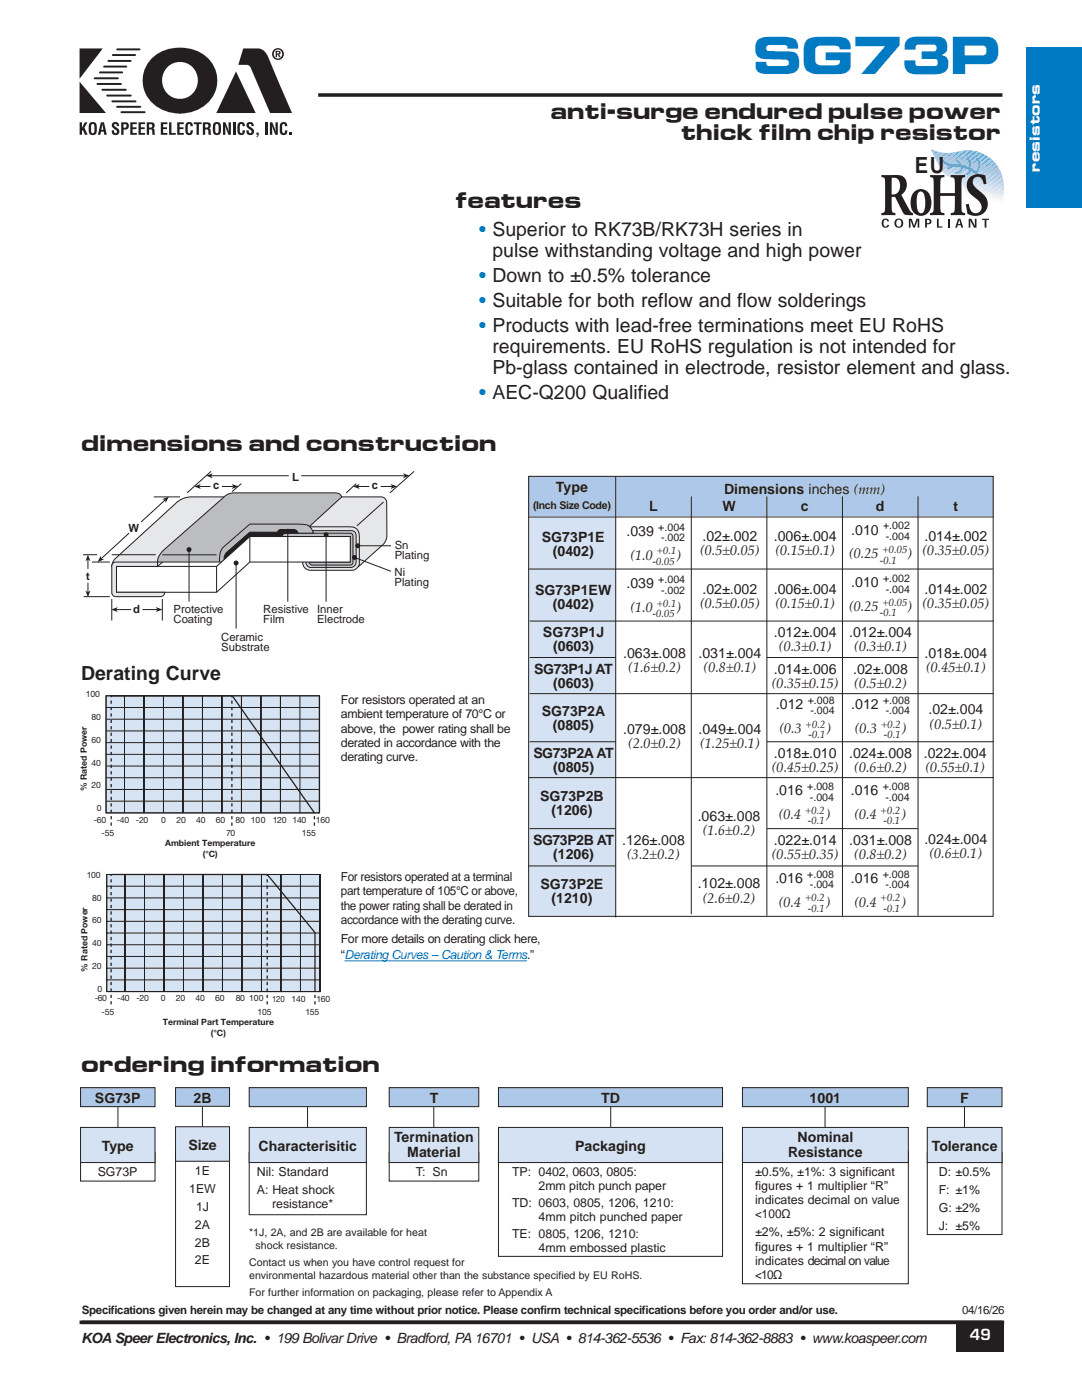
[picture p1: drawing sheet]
<svg xmlns="http://www.w3.org/2000/svg" width="216mm" height="279mm" viewBox="0 0 216 279" stroke-linecap="round" stroke-linejoin="round" font-family="sans-serif">
<path d="M15.9 263.9h184.5" fill="none" stroke="#231f20" stroke-width=".71" stroke-linecap="butt"/>
<path d="M190.9 263.9h9.5v6h-9.5z" fill="#231f20"/>
<path d="M15.9 38.1h69.8v44.4h-69.8z" fill="#fff"/>
<path d="M21.2 138.9h42.5v23.3h-42.5z" fill="#d6e3f2"/>
<g fill="none" stroke="#231f20" stroke-width=".2">
<path d="M21.2 138.9h42.5v23.3h-42.5zM24.8 138.9v23.3zM28.7 138.9v23.3zM32.6 138.9v23.3zM36.5 138.9v23.3zM40.4 138.9v23.3zM44.3 138.9v23.3zM48.2 138.9v23.3zM52.1 138.9v23.3zM56 138.9v23.3zM59.8 138.9v23.3zM63.8 138.9v23.3z"/>
<path d="M21.2 159.9h42.6zM21.2 157.6h42.6zM21.2 155.2h42.6zM21.2 152.9h42.6zM21.2 150.5h42.6zM21.2 148.2h42.6zM21.2 145.9h42.6zM21.2 143.5h42.6zM21.2 141.2h42.6z"/>
</g>
<path d="M22.2 164.8v-25.9M46.3 164.8v-25.9M62.7 164.8v-2.6" fill="none" stroke="#231f20" stroke-width=".26" stroke-dasharray=".6 .6" stroke-linecap="butt"/>
<path d="M22.2 138.9h24.2l16.3 23.3" fill="none" stroke="#231f20" stroke-width=".26"/>
<path d="M21.3 174.5h42.6v23.4h-42.6z" fill="#d6e3f2"/>
<g fill="none" stroke="#231f20" stroke-width=".2">
<path d="M21.3 174.5h42.6v23.4h-42.6zM21.3 176.9h42.6zM21.3 179.2h42.6zM24.9 174.5v23.4zM28.8 174.5v23.4zM32.7 174.5v23.4zM36.6 174.5v23.4zM40.5 174.5v23.4zM44.4 174.5v23.4zM48.3 174.5v23.4zM52.2 174.5v23.4zM56.1 174.5v23.4z"/>
<path d="M60 174.5v23.4zM63.9 174.5v23.4zM21.3 181.5h42.6zM21.3 183.9h42.6zM21.3 186.2h42.6zM21.3 188.5h42.6zM21.3 190.9h42.6zM21.3 193.2h42.6zM21.3 195.6h42.6zM16.1 230h14.8v5.7h-14.8z"/>
</g>
<path d="M22.2 200.5v-26M53.3 200.5v-26M62.8 200.5v-2.6" fill="none" stroke="#231f20" stroke-width=".26" stroke-dasharray=".6 .6" stroke-linecap="butt"/>
<path d="M22.3 174.5h31l9.5 11.6v11.8" fill="none" stroke="#231f20" stroke-width=".26"/>
<path d="M63.5 19h136.5" fill="none" stroke="#231f20" stroke-width=".71" stroke-linecap="butt"/>
<g fill="#231f20">
<path d="M15.9 9.7h4.6l-4.6 6z"/>
<path d="M15.9 16.3l5.2 6.3h-5.2z"/>
<path d="M47.1 14.3l3.9 8.3h-7.8z"/>
<path d="M48.5 9.7h3.1a2.44 2.44 0 0 1 1.9 1.7l4.8 11.2h-4.4l-3.8-9a1.41 1.41 0 0 0-1.8-.7h-.7z"/>
<path d="M30.3 11.6a7.6 7.6 0 0 1 5.6-2.1 1.57 1.57 0 0 1 .7 2.3l-.3 .4-.4 .2a3.7 3.7 0 0 0-3.6 3.6 3.7 3.7 0 0 0 3.6 3.7 1.61 1.61 0 0 1 .7 2.4l-.3 .4a6.2 6.2 0 0 1-4.5-.9 6.3 6.3 0 0 1-1.5-10z"/>
<path d="M35.5 9.7a6.1 6.1 0 0 1 4.4 .8 6.4 6.4 0 0 1 3.4 6.6 6.4 6.4 0 0 1-5.2 5.3l-2.2 .3a1.6 1.6 0 0 1-.6-2.4l.2-.4 .5-.2a3.7 3.7 0 0 0 3.5-3.7 3.7 3.7 0 0 0-3.6-3.6 1.54 1.54 0 0 1-.6-2.3z"/>
<path d="M15.9 24.4h.5v1.1l.5-1.1h.6l-.7 1.1 .7 1.4h-.5l-.5-1-.1 .3v.7h-.5z"/>
<path d="M22.5 24.5a.8 .8 0 0 1 1.2 .4l.1 .3h-.5l-.1-.4-.2-.1-.1 .1-.1 .3a1.91 1.91 0 0 1 1 1.1 .77 .77 0 0 1-.9 .8 .77 .77 0 0 1-.6-1h.5l.1 .5 .3 .1a.36 .36 0 0 0 0-.6l-.6-.4a.72 .72 0 0 1-.1-1.1z"/>
<path d="M26 24.4h1.3v.4h-.8v.6h.7v.4h-.7v.7h.8v.4h-1.3z"/>
<path d="M27.6 24.4h1.3v.4h-.8v.6h.8v.4h-.8v.7h.8v.4h-1.3z"/>
<path d="M32.1 24.4h1.3v.4h-.8v.6h.7v.4h-.7v.7h.8v.4h-1.3z"/>
<path d="M33.7 24.4h.5v2.1h.9v.4h-1.4z"/>
<path d="M35.4 24.4h1.3v.4h-.9v.6h.8v.4h-.8v.7h.9v.4h-1.3z"/>
<path d="M37.2 24.6a.74 .74 0 0 1 .9-.2 .74 .74 0 0 1 .4 .8h-.5l-.1-.4-.1-.1-.3 .1v1.5l.3 .3 .2-.1v-.5h.5a.77 .77 0 0 1-.7 1 .77 .77 0 0 1-.8-.8v-1.1z"/>
<path d="M38.7 24.4h1.5v.4h-.5v2.1h-.5v-2.1h-.5z"/>
<path d="M44.5 24.4h.5l.7 1.9-.1-1.9h.5v2.5h-.5l-.7-1.9 .1 1.9h-.5z"/>
<path d="M46.5 24.4h.5v2.5h-.5z"/>
<path d="M47.6 24.6a.74 .74 0 0 1 .9-.2 .74 .74 0 0 1 .4 .8h-.5l-.1-.4-.1-.1-.3 .1v1.5l.3 .3 .2-.1v-.5h.5a.77 .77 0 0 1-.7 1 .77 .77 0 0 1-.8-.8v-1.1z"/>
<path d="M49.4 24.5a.8 .8 0 0 1 1.2 .4v.3h-.4l-.1-.4-.2-.1-.2 .1v.3a1.9 1.9 0 0 1 1 1.1 .77 .77 0 0 1-.9 .8 .77 .77 0 0 1-.6-1h.4l.1 .5 .4 .1a.36 .36 0 0 0-.1-.6l-.5-.4a.72 .72 0 0 1-.1-1.1z"/>
<path d="M51.2 26.5h.4v.6l-.4 .3 .2-.5h-.2z"/>
<path d="M53 24.4h.4v2.5h-.4z"/>
<path d="M53.9 24.4h.4l.7 1.9v-1.9h.4v2.5h-.5l-.6-1.9v1.9h-.4z"/>
<path d="M56 24.6a.74 .74 0 0 1 .9-.2 .74 .74 0 0 1 .4 .8h-.4l-.1-.4-.2-.1-.2 .1-.1 1.5 .3 .3 .2-.1 .1-.5h.4a.77 .77 0 0 1-.6 1 .77 .77 0 0 1-.9-.8v-1.1z"/>
<path d="M57.8 26.5h.4v.4h-.4z"/>
<path d="M54.6 10.8a.88 .88 0 0 1 1.7 0 .88 .88 0 0 1-1.7 0zM54.3 10.8a1.18 1.18 0 0 0 2.3 0 1.18 1.18 0 0 0-2.3 0zM55 10.1v1.3h.3v-.5h.1l.3 .5h.3l-.3-.5 .3-.2-.1-.4zM55.3 10.4h.3l.1 .2-.4 .1z"/>
<path d="M17.9 24.6l-.2 1.2a.86 .86 0 0 0 .8 1.2 .86 .86 0 0 0 .8-1.2v-.3a.86 .86 0 0 0-.3-1.1 .86 .86 0 0 0-1.1 .2zM18.3 24.8l.2-.1 .2 .1 .1 .3v1.2l-.3 .3-.3-.3z"/>
<path d="M20.1 24.4l-.6 2.5h.5l.1-.6h.6l.1 .6h.5l-.5-2.5zM20.4 24.7l.2 1.2h-.4z"/>
<path d="M24.2 24.4v2.5h.4v-1a.77 .77 0 0 0 1.1-.5 .77 .77 0 0 0-.6-1zM24.6 24.8a.39 .39 0 0 1 .6 .3l-.1 .4h-.5z"/>
<path d="M29.3 24.4v2.5h.4l.1-1.1a.45 .45 0 0 1 .5 .2 .45 .45 0 0 1 .1 .5v.4h.5l-.1-.6a.51 .51 0 0 0-.3-.7 .63 .63 0 0 0 .3-.7 .63 .63 0 0 0-.6-.5zM29.7 24.8l.6 .1a.37 .37 0 0 1-.2 .6h-.4z"/>
<path d="M40.5 24.4v2.5h.4l.1-1.1a.45 .45 0 0 1 .5 .2 .45 .45 0 0 1 .1 .5v.4h.5l-.1-.6a.51 .51 0 0 0-.3-.7 .63 .63 0 0 0 .3-.7 .63 .63 0 0 0-.6-.5zM40.9 24.8l.6 .1a.37 .37 0 0 1-.2 .6h-.4z"/>
<path d="M42.7 24.6l-.2 1.2a.86 .86 0 0 0 .8 1.2 .86 .86 0 0 0 .8-1.2v-.3a.86 .86 0 0 0-.4-1.1 .86 .86 0 0 0-1 .2zM43 24.8l.3-.1 .2 .1 .1 .3v1.2l-.3 .3-.3-.3z"/>
</g>
<path d="M18.9 15.6h4.6M19.4 16.8h4.7M19.9 14.5h4.5M20.4 17.9h4.7M20.8 13.3h4.4M21.4 19.1h4.7M21.6 12.2h4.5M22.5 11h4.5M23.4 9.9h4.4M22.4 20.2h4.6M23.4 21.3h4.6M24.2 22.4h4.7" fill="none" stroke="#231f20" stroke-width=".39"/>
<path d="M59.6 105.6l8-6.4h8.5a1.15 1.15 0 0 1 1.1 1.3v6.4l-.2 1-.4 .7-5.6 5-.8 .2h-8.2a1.53 1.53 0 0 1-1.6-1.6z" fill="#e6e7e9"/>
<path d="M59.6 105.6l8-6.4h8.5a1.15 1.15 0 0 1 1.1 1.3v6.4l-.2 1-.4 .7-5.6 5-.8 .2h-8.2a1.53 1.53 0 0 1-1.6-1.6z" fill="none" stroke="#231f20" stroke-width=".2"/>
<path d="M62.4 105.9h7.7a1.04 1.04 0 0 1 1 1.4l-.1 5-.1 .5-.5 .3-8.5 .1-.6-.3-.3-.7z" fill="#d1d2d4"/>
<path d="M62.4 105.9h7.7a1.04 1.04 0 0 1 1 1.4l-.1 5-.1 .5-.5 .3-8.5 .1-.6-.3-.3-.7z" fill="none" stroke="#231f20" stroke-width=".2"/>
<path d="M56.5 106.4h13.4l.5 .3v5.5l-.2 .5-7.9 .1a.63 .63 0 0 1-.6-.6h8.2v-5.1h-13.9z" fill="#bcbdc0"/>
<path d="M56.5 106.4h13.4l.5 .3v5.5l-.2 .5-7.9 .1a.63 .63 0 0 1-.6-.6h8.2v-5.1h-13.9z" fill="none" stroke="#231f20" stroke-width=".2"/>
<path d="M44 110.4l6-5.3 6.3-.1 3.9 .3-.5 1.1h-2.8l-.6 .6-.1 .5-6.1 .4-5.4 4.7z" fill="#231f20"/>
<path d="M44 110.4l6-5.3 6.3-.1 3.9 .3-.5 1.1h-2.8l-.6 .6-.1 .5-6.1 .4-5.4 4.7z" fill="none" stroke="#231f20" stroke-width=".2"/>
<path d="M30.6 111.6h14.1v1.8h-14.1z" fill="#fff"/>
<path d="M30.6 111.6h14.1v1.8h-14.1z" fill="none" stroke="#231f20" stroke-width=".2"/>
<path d="M22.9 111.6l12-11a4.5 4.5 0 0 1 3.3-1.4h7.1l-12.8 13-1.1 .8h-9.1l.2-.8z" fill="#e6e7e9"/>
<path d="M22.9 111.6l12-11a4.5 4.5 0 0 1 3.3-1.4h7.1l-12.8 13-1.1 .8h-9.1l.2-.8z" fill="none" stroke="#231f20" stroke-width=".2"/>
<path d="M32.5 109.9l12.2-10.7a2.79 2.79 0 0 1 2.1-.8h20.3a1.05 1.05 0 0 1 1.1 .8l-6.4 5.9 .4 .5 .4 .8-3.2-.1a.78 .78 0 0 0-.7-.6h-2.7l-.4 .1-.2 .4h-5.5l-4.8 4.1-.4 .9v1h-13.3a3.6 3.6 0 0 1 1.1-2.3z" fill="#bcbdc0"/>
<path d="M32.5 109.9l12.2-10.7a2.79 2.79 0 0 1 2.1-.8h20.3a1.05 1.05 0 0 1 1.1 .8l-6.4 5.9 .4 .5 .4 .8-3.2-.1a.78 .78 0 0 0-.7-.6h-2.7l-.4 .1-.2 .4h-5.5l-4.8 4.1-.4 .9v1h-13.3a3.6 3.6 0 0 1 1.1-2.3z" fill="none" stroke="#231f20" stroke-width=".2"/>
<path d="M23.2 113h20l6.7-5.9h20v5.1h-20l-6.7 6h-20z" fill="#fff"/>
<path d="M23.2 113h20l6.7-5.9h20v5.1h-20l-6.7 6h-20zM32.4 110.7h10.8M43.2 113v5.1M49.9 107.1v5.1M61.8 105.1l-.6-.3-1.4-.2h-9.9l-5.3 4.6a3.7 3.7 0 0 0-.8 2.9" fill="none" stroke="#231f20" stroke-width=".2"/>
<path d="M22.5 112.4l.6-.2h8.3v.8h-8.2v5.2h9.7a.86 .86 0 0 1-.8 .9h-9a.8 .8 0 0 1-.8-.8v-5.3z" fill="#e6e7e9"/>
<path d="M22.5 112.4l.6-.2h8.3v.8h-8.2v5.2h9.7a.86 .86 0 0 1-.8 .9h-9a.8 .8 0 0 1-.8-.8v-5.3zM37.7 110.1v10M61.9 105.1h7.5a1.89 1.89 0 0 1 2.3 2.3v5.1l-.2 .6M76.5 100.2l-5.3 4.8" fill="none" stroke="#231f20" stroke-width=".2"/>
<circle cx="37.7" cy="109.7" r=".49" fill="#231f20"/>
<path d="M65.1 107.1v13" fill="none" stroke="#231f20" stroke-width=".2"/>
<circle cx="65.1" cy="106.7" r=".49" fill="#231f20"/>
<path d="M57.4 106.4v13.7" fill="none" stroke="#231f20" stroke-width=".2"/>
<circle cx="57.4" cy="106" r=".49" fill="#231f20"/>
<path d="M47.1 112.8v12.6" fill="none" stroke="#231f20" stroke-width=".2"/>
<circle cx="47.1" cy="112.4" r=".49" fill="#231f20"/>
<path d="M71.8 108.9h6.2" fill="none" stroke="#231f20" stroke-width=".2"/>
<circle cx="71.4" cy="108.9" r=".49" fill="#231f20"/>
<path d="M71.1 111.4l6.9 2.6" fill="none" stroke="#231f20" stroke-width=".2"/>
<circle cx="70.7" cy="111.3" r=".49" fill="#231f20"/>
<path d="M42.1 94.9h15.5" fill="none" stroke="#231f20" stroke-width=".2"/>
<path d="M41.1 94.9l1.3-.4-.3 .4 .3 .5z" fill-rule="evenodd" fill="#231f20"/>
<path d="M60.1 94.9h20.7" fill="none" stroke="#231f20" stroke-width=".2"/>
<path d="M80.4 94.5l1.3 .4-1.3 .5 .4-.5z" fill-rule="evenodd" fill="#231f20"/>
<path d="M42.1 94.1l-4.8 4.3M71.4 97.1h2.3M82.6 94.1l-4.8 4.3" fill="none" stroke="#231f20" stroke-width=".2"/>
<path d="M70.4 97.1l1.4-.5-.4 .5 .4 .5z" fill-rule="evenodd" fill="#231f20"/>
<path d="M76 97.1h2.3" fill="none" stroke="#231f20" stroke-width=".2"/>
<path d="M77.9 96.6l1.4 .5-1.4 .5 .4-.5z" fill-rule="evenodd" fill="#231f20"/>
<path d="M39.7 97.1h2.3M71.1 96.5l-2 1.9" fill="none" stroke="#231f20" stroke-width=".2"/>
<path d="M38.8 97.1l1.3-.5-.4 .5 .4 .5z" fill-rule="evenodd" fill="#231f20"/>
<path d="M44.3 97.1h2.3" fill="none" stroke="#231f20" stroke-width=".2"/>
<path d="M46.3 96.6l1.3 .5-1.3 .5 .3-.5z" fill-rule="evenodd" fill="#231f20"/>
<path d="M30.7 99.2h5.2M48.1 96.5l-1.8 1.6M16.7 119.1h5.2M17.5 111.7v1.8M18.4 112.2h3.5" fill="none" stroke="#231f20" stroke-width=".2"/>
<path d="M17.5 110.7l.5 1.3-.5-.3-.4 .3z" fill-rule="evenodd" fill="#231f20"/>
<path d="M17.5 116.3v1.9" fill="none" stroke="#231f20" stroke-width=".2"/>
<path d="M17.1 117.9l.4 .3 .5-.3-.5 1.3z" fill-rule="evenodd" fill="#231f20"/>
<path d="M25.8 106.4l-5.6 5.1" fill="none" stroke="#231f20" stroke-width=".2"/>
<path d="M20.1 110.9l.1 .6 .6 .1-1.3 .6z" fill-rule="evenodd" fill="#231f20"/>
<path d="M33 99.8l-4.8 4.4" fill="none" stroke="#231f20" stroke-width=".2"/>
<path d="M32.4 99.6l1.3-.5-.7 1.3v-.6z" fill-rule="evenodd" fill="#231f20"/>
<path d="M23.2 121.7h3" fill="none" stroke="#231f20" stroke-width=".2"/>
<path d="M22.2 121.7l1.3-.5-.3 .5 .3 .4z" fill-rule="evenodd" fill="#231f20"/>
<path d="M28.4 121.7h3" fill="none" stroke="#231f20" stroke-width=".2"/>
<path d="M31.1 121.2l1.3 .5-1.3 .4 .3-.4z" fill-rule="evenodd" fill="#231f20"/>
<path d="M16.6 110.7h2.8M22.3 110.7h8.8M22.3 119.5v4.3M32.4 119.5v4.3M35 229.6h10.8v27.2h-10.8zM77.7 230h17.8v5.7h-17.8zM99.5 230h44.7v20.7h-44.7zM148.2 229.8h33v26.4h-33zM185 230h14.9v16.4h-14.9z" fill="none" stroke="#231f20" stroke-width=".2"/>
<path d="M16.1 217.1h14.8v3.8h-14.8z" fill="#adc8e8"/>
<path d="M16.1 217.1h14.8v3.8h-14.8z" fill="none" stroke="#231f20" stroke-width=".2"/>
<path d="M16.1 225h14.8v7h-14.8z" fill="#d4e2f3"/>
<path d="M16.1 225h14.8v7h-14.8z" fill="none" stroke="#231f20" stroke-width=".2"/>
<path d="M35 224.9h10.8v6.9h-10.8z" fill="#d4e2f3"/>
<path d="M35 224.9h10.8v6.9h-10.8z" fill="none" stroke="#231f20" stroke-width=".2"/>
<path d="M148.2 225h33v7h-33z" fill="#d4e2f3"/>
<path d="M148.2 225h33v7h-33z" fill="none" stroke="#231f20" stroke-width=".2"/>
<path d="M185 225h14.9v7h-14.9z" fill="#d4e2f3"/>
<path d="M185 225h14.9v7h-14.9z" fill="none" stroke="#231f20" stroke-width=".2"/>
<path d="M77.7 225h17.8v7h-17.8z" fill="#d4e2f3"/>
<path d="M77.7 225h17.8v7h-17.8z" fill="none" stroke="#231f20" stroke-width=".2"/>
<path d="M99.5 225h44.7v7h-44.7z" fill="#d4e2f3"/>
<path d="M23.5 220.9v4M99.5 225h44.7v7h-44.7z" fill="none" stroke="#231f20" stroke-width=".2"/>
<path d="M35 217.1h10.8v3.7h-10.8z" fill="#adc8e8"/>
<path d="M35 217.1h10.8v3.7h-10.8zM40.4 220.9v3.9" fill="none" stroke="#231f20" stroke-width=".2"/>
<path d="M99.5 217.1h44.7v3.8h-44.7z" fill="#adc8e8"/>
<path d="M99.5 217.1h44.7v3.8h-44.7zM121.9 220.9v4" fill="none" stroke="#231f20" stroke-width=".2"/>
<path d="M148.2 217.1h33v3.8h-33z" fill="#adc8e8"/>
<path d="M148.2 217.1h33v3.8h-33zM164.6 220.9v4" fill="none" stroke="#231f20" stroke-width=".2"/>
<path d="M185 217.1h14.9v3.8h-14.9z" fill="#adc8e8"/>
<path d="M185 217.1h14.9v3.8h-14.9zM192.5 220.9v4" fill="none" stroke="#231f20" stroke-width=".2"/>
<path d="M77.7 217.1h17.8v3.8h-17.8z" fill="#adc8e8"/>
<path d="M77.7 217.1h17.8v3.8h-17.8zM49.7 230h23.4v12.4h-23.4zM86.6 220.9v4" fill="none" stroke="#231f20" stroke-width=".2"/>
<path d="M49.7 225h23.4v7h-23.4z" fill="#d4e2f3"/>
<path d="M49.7 225h23.4v7h-23.4z" fill="none" stroke="#231f20" stroke-width=".2"/>
<path d="M49.7 217.1h23.4v3.8h-23.4z" fill="#adc8e8"/>
<path d="M49.7 217.1h23.4v3.8h-23.4zM61.4 220.9v4" fill="none" stroke="#231f20" stroke-width=".2"/>
<path d="M186.1 29.7l14.3 2.1v.2z" fill="#649fd3"/>
<path d="M186 29.7l14.4 2.3v.2z" fill="#68a1d3"/>
<path d="M186 29.7l14.4 2.6v.2z" fill="#6ba4d5"/>
<path d="M185.9 29.7l14.5 2.8v.2z" fill="#6da6d7"/>
<path d="M185.9 29.7l14.5 3.1v.2z" fill="#71a7d8"/>
<path d="M185.8 29.7l14.6 3.3v.2z" fill="#77a9d8"/>
<path d="M185.8 29.7l14.6 3.5v.3z" fill="#7aabd9"/>
<path d="M185.8 29.8l14.6 3.7v.2l-14.7-3.7z" fill="#7faeda"/>
<path d="M185.7 30.1l14.7 3.6v.2l-14.7-3.6z" fill="#82afda"/>
<path d="M185.7 30.3l14.7 3.7v.2l-14.7-3.7z" fill="#88b1da"/>
<path d="M185.7 30.6l14.7 3.6v.2l-14.7-3.6z" fill="#8db4db"/>
<path d="M185.7 30.8l14.7 3.7v.2l-14.7-3.7z" fill="#91b6dd"/>
<path d="M185.7 31l14.7 3.7v.2l-14.7-3.6z" fill="#95b7dd"/>
<path d="M185.7 31.3l14.7 3.6v.3l-14.7-3.7z" fill="#99bbe0"/>
<path d="M185.7 31.5l14.7 3.7v.2l-14.7-3.7z" fill="#9dbde1"/>
<path d="M185.7 31.8l14.7 3.6v.2l-14.7-3.6z" fill="#a2c0e2"/>
<path d="M185.7 32l14.7 3.7v.2l-14.7-3.7z" fill="#a4c2e3"/>
<path d="M185.7 32.3l14.7 3.6v.2l-14.7-3.6z" fill="#a9c4e3"/>
<path d="M185.7 32.5l14.7 3.7v.2l-14.7-3.7z" fill="#adc6e3"/>
<path d="M185.7 32.7l14.7 3.7v.2l-14.7-3.6z" fill="#b2c9e4"/>
<path d="M185.7 33l14.7 3.6v.3l-14.7-3.7z" fill="#b7cce6"/>
<path d="M185.7 33.2l14.7 3.7v.2l-14.7-3.7z" fill="#bbcfe7"/>
<path d="M185.7 33.5l14.7 3.6v.2l-14.7-3.6z" fill="#bfd1e8"/>
<path d="M185.7 33.7l14.7 3.7v.2l-14.7-3.7z" fill="#c4d4ea"/>
<path d="M185.7 34l14.7 3.6v.2l-14.7-3.6z" fill="#c8d8ed"/>
<path d="M185.7 34.2l14.7 3.7v.2l-14.7-3.7z" fill="#cedcee"/>
<path d="M185.7 34.4l14.7 3.7v.2l-14.7-3.6z" fill="#d2e0f0"/>
<path d="M185.7 34.7l14.7 3.6v.3l-14.7-3.7z" fill="#d6e3f2"/>
<path d="M185.7 34.9l14.7 3.7v.2l-14.7-3.7z" fill="#d9e5f2"/>
<path d="M185.7 35.2l14.7 3.6-.1 .2-14.6-3.6z" fill="#e0e7f1"/>
<path d="M185.7 35.4l14.6 3.7v.2l-14.6-3.7z" fill="#e5ebf1"/>
<path d="M185.7 35.7l14.5 3.6v.2l-14.5-3.6z" fill="#e9edf2"/>
<path d="M185.7 35.9l14.5 3.6-.1 .3-14.4-3.7z" fill="#edf0f4"/>
<path d="M185.7 36.1l14.4 3.7v.2l-14.4-3.6z" fill="#f1f4f6"/>
<path d="M185.7 36.4l14.4 3.6-.1 .3-14.3-3.7z" fill="#f7f9f9"/>
<path d="M185.7 36.6l14.3 3.7v.2l-14.3-3.7z" fill="#fcfcfc"/>
<g fill="#fff">
<path d="M185.7 36.9l14.3 3.6-.1 .2-14.2-3.6z"/>
<path d="M185.7 37l14.2 3.6-.4 1.8-13.8-3.7z"/>
<path d="M185.7 38.7l13.8 3.7-.4 1.3-13.4-3.2z"/>
</g>
<path d="M187.5 31.5a3.6 3.6 0 0 0 3.6 1.6l2 .4 1.2 .7 1 .8" fill="none" stroke="#649fd3" stroke-width=".49"/>
<g fill="#231f20">
<path d="M176.2 43.8l.5-.2a.64 .64 0 0 1 .7 .6h-.4a.35 .35 0 0 0-.2-.3 .35 .35 0 0 0-.4 .1 .9 .9 0 0 0 .3 1.2l.4-.3h.3a.81 .81 0 0 1-1.1 .5 .81 .81 0 0 1-.3-1.2z"/>
<path d="M187 43.7h.3v1.5h.7v.2h-1z"/>
<path d="M189.1 43.7h.4v1.7h-.4z"/>
<path d="M196 43.7h1.3v.2h-.5v1.5h-.3v-1.5h-.5z"/>
<path d="M185.6 34.9h2.8v.5h-.3a.82 .82 0 0 0-.5 1.1v2h2.9a6 6 0 0 0-.2-3l-.6-.1v-.5h2.9v.5h-.4a1.34 1.34 0 0 0-.3 1.5v4.7a.71 .71 0 0 0 .7 .9v.5h-2.9v-.5h.4l.4-.5v-2.9h-2.9v2.5a.68 .68 0 0 0 .2 .7 .68 .68 0 0 0 .6 .2v.5h-2.8v-.5a.68 .68 0 0 0 .7-.9v-5.6l-.2-.5-.5-.1z"/>
<path d="M193.5 35.3a3 3 0 0 1 3.1-.3l.2 1.7-.5 .1a1.26 1.26 0 0 0-1.8-1.4 1.33 1.33 0 0 0 .4 2.2l.4 .4a3.2 3.2 0 0 1 1.7 3.2 2.63 2.63 0 0 1-4 1.5l-.3-1.9 .6-.1 .1 .4a1.27 1.27 0 0 0 .9 1.4 1.27 1.27 0 0 0 1.5-.7 2.63 2.63 0 0 0-1.6-2.6 2.48 2.48 0 0 1-.7-3.9z"/>
</g>
<g fill="#231f20">
<path d="M179 44l.3-.2a.68 .68 0 0 1 .6 .8 .68 .68 0 0 1-.7 .6 .81 .81 0 0 1-.2-1.2zM178.5 44.5a.92 .92 0 0 0 1.8 0 .92 .92 0 0 0-1.8 0z" fill-rule="evenodd"/>
<path d="M181.4 43.7h.5l.5 1.4 .5-1.4h.5v1.7h-.3v-1.5l-.5 1.5h-.4l-.5-1.5v1.5h-.3z" fill-rule="evenodd"/>
<path d="M185 43.9h.4a.33 .33 0 0 1 .1 .4 .33 .33 0 0 1-.3 .2h-.2zM184.6 43.7v1.7h.4v-.6a.6 .6 0 0 0 .8-.4 .6 .6 0 0 0-.6-.7z" fill-rule="evenodd"/>
<path d="M191.4 43.9l.2 .8h-.4zM191.2 43.7l-.6 1.7h.4l.1-.5h.6l.1 .5h.4l-.6-1.7z" fill-rule="evenodd"/>
<path d="M193.3 43.7h.5l.7 1.4v-1.4h.3v1.7h-.5l-.7-1.4v1.4h-.3z" fill-rule="evenodd"/>
<path d="M177.9 35.5a1.34 1.34 0 0 1 1.7 1.5 1.5 1.5 0 0 1-1.7 1.8zM175.9 34.9v.5l.6 .2 .1 .3v5.8a.64 .64 0 0 1-.7 .8v.5h2.8v-.5l-.6-.2-.1-.3-.1-2.7h.7l1.4 2.8a1.19 1.19 0 0 0 1.5 .8l.7 .1v-.5l-.4-.1-.3-.5-1.7-3a2.09 2.09 0 0 0 1.2-2.3 2.09 2.09 0 0 0-1.9-1.7z" fill-rule="evenodd"/>
<path d="M183.4 38.3l.3-.1a1.34 1.34 0 0 1 .9 1.5v1.2a2.2 2.2 0 0 1-.5 1.6 .85 .85 0 0 1-1.1-1l-.1-1.3a2.72 2.72 0 0 1 .5-1.9zM182.3 38.4a3.4 3.4 0 0 0 .4 4.4 2.02 2.02 0 0 0 3.1-1.7 2.8 2.8 0 0 0-1.7-3.3 1.88 1.88 0 0 0-1.8 .6z" fill-rule="evenodd"/>
</g>
<path d="M190.1 33v.2l-.3 .2-.7 .2M190.9 32.1l.5 .4 .1 .4v.3M192 33.4a.95 .95 0 0 1-.5 .9l-.6 .2M193 31.5a1.62 1.62 0 0 1 .4 2M193.7 33.9a1.12 1.12 0 0 1-.8 .9M194.8 31.6a1.9 1.9 0 0 1-.2 2.9" fill="none" stroke="#649fd3" stroke-width=".31"/>
<path d="M105.4 103.2h17.5v79.8h-17.5z" fill="#d4e2f3"/>
<path d="M105.4 95.1h92.9v8h-92.9z" fill="#adc8e8"/>
<g fill="none" stroke="#231f20" stroke-width=".2">
<path d="M105.5 95.1h92.7v87.8h-92.7zM122.9 95.1v88M137.9 99.1v83.3M153 99.1v83.7M168.1 99.1v83.7M183.2 99.1v83.7M105.4 103.2h92.9M105.5 113.6h92.6M105.7 138.4h92.6M105.7 123.9h92.6M105.7 131.2h17.2M153 131.2h30.2"/>
<path d="M105.4 155.2h92.9M105.7 148h17.2M153 148h45.3M105.4 172.8h17.4M105.7 165.4h17.2M138 172.8h45.2M153 165.4h30.2"/>
</g>
<path d="M68.7 191.8h36.5" fill="none" stroke="#007bc3" stroke-width=".2"/>
<path d="M204.8 9.5h11.1v32h-11.1z" fill="#007bc3"/>
<text font-size="9.2" fill="#007bc3" x="150.3" y="14.8">SG73P</text>
<text font-size="4.4" fill="#231f20" x="182.6" y="34.5">EU</text>
<g font-size="3.9" fill="#231f20">
<text x="109.9" y="23.8">anti-surge endured pulse power</text>
<text x="135.9" y="28">thick film chip resistor</text>
<text x="90.8" y="41.6">features</text>
<text x="98.3" y="51.2">pulse withstanding voltage and high power</text>
<text x="98.2" y="70.5">requirements. EU RoHS regulation is not intended for</text>
<text x="98.2" y="74.7">Pb-glass contained in electrode, resistor element and glass.</text>
<text x="16.2" y="90">dimensions and construction</text>
<text x="16.2" y="135.6">Derating Curve</text>
<text x="16.2" y="213.9">ordering information</text>
</g>
<g font-size="3.9" fill="#007bc3">
<text x="95.6" y="47">• Superior to RK73B/RK73H series in</text>
<text x="95.6" y="56.2">• Down to ±0.5% tolerance</text>
<text x="95.6" y="61.2">• Suitable for both reflow and flow solderings</text>
<text x="95.6" y="66.2">• Products with lead-free terminations meet EU RoHS</text>
<text x="95.6" y="79.7">• AEC-Q200 Qualified</text>
</g>
<text font-size="3.4" fill="#fff" x="193.5" y="267.4">49</text>
<g font-size="2.8" fill="#231f20">
<text x="110.9" y="98.3">Type</text>
<text x="129.5" y="101.9">L</text>
<text x="144.2" y="101.9">W</text>
<text x="144.5" y="98.5">Dimensions inches (mm)</text>
<text x="159.8" y="101.9">c</text>
<text x="174.8" y="101.9">d</text>
<text x="190.2" y="101.9">t</text>
<text x="125" y="106.9">.039</text>
<text x="169.8" y="106.7">.010</text>
<text x="108.1" y="108.2">SG73P1E</text>
<text x="110.3" y="111">(0402)</text>
<text x="125.8" y="111.7">(1.0</text>
<text x="135" y="111.7">)</text>
<text x="139.7" y="110.9">(0.5±0.05)</text>
<text x="140.2" y="108">.02±.002</text>
<text x="154.4" y="108">.006±.004</text>
<text x="154.7" y="110.9">(0.15±0.1)</text>
<text x="169.4" y="111.4">(0.25</text>
<text x="181.1" y="111.4">)</text>
<text x="184.1" y="110.9">(0.35±0.05)</text>
<text x="184.5" y="108">.014±.002</text>
<text x="106.8" y="118.7">SG73P1EW</text>
<text x="125" y="117.4">.039</text>
<text x="140.2" y="118.5">.02±.002</text>
<text x="154.4" y="118.5">.006±.004</text>
<text x="169.9" y="117.2">.010</text>
<text x="184.5" y="118.5">.014±.002</text>
<text x="110.3" y="121.5">(0402)</text>
<text x="125.8" y="122.2">(1.0</text>
<text x="135" y="122.2">)</text>
<text x="139.7" y="121.4">(0.5±0.05)</text>
<text x="154.7" y="121.4">(0.15±0.1)</text>
<text x="169.4" y="121.9">(0.25</text>
<text x="181.1" y="121.9">)</text>
<text x="184.1" y="121.4">(0.35±0.05)</text>
<text x="108.3" y="127.2">SG73P1J</text>
<text x="110.4" y="130">(0603)</text>
<text x="124.3" y="131.3">.063±.008</text>
<text x="139.4" y="131.3">.031±.004</text>
<text x="154.4" y="127.2">.012±.004</text>
<text x="155.4" y="130">(0.3±0.1)</text>
<text x="169.4" y="127.2">.012±.004</text>
<text x="170.5" y="130">(0.3±0.1)</text>
<text x="184.5" y="131.3">.018±.004</text>
<text x="106.6" y="134.4">SG73P1J AT</text>
<text x="110.4" y="137.3">(0603)</text>
<text x="125.4" y="134.1">(1.6±0.2)</text>
<text x="140.4" y="134.1">(0.8±0.1)</text>
<text x="154" y="137.3">(0.35±0.15)</text>
<text x="154.4" y="134.4">.014±.006</text>
<text x="170.2" y="134.4">.02±.008</text>
<text x="170.5" y="137.3">(0.5±0.2)</text>
<text x="184.8" y="134.1">(0.45±0.1)</text>
<text x="108.1" y="142.9">SG73P2A</text>
<text x="154.8" y="141.5">.012</text>
<text x="169.9" y="141.5">.012</text>
<text x="185.3" y="142.6">.02±.004</text>
<text x="110.3" y="145.8">(0805)</text>
<text x="124.3" y="146.4">.079±.008</text>
<text x="125.4" y="149.2">(2.0±0.2)</text>
<text x="139.4" y="146.4">.049±.004</text>
<text x="139.7" y="149.2">(1.25±0.1)</text>
<text x="155.5" y="146.3">(0.3</text>
<text x="164.9" y="146.3">)</text>
<text x="170.5" y="146.3">(0.3</text>
<text x="179.9" y="146.3">)</text>
<text x="185.5" y="145.4">(0.5±0.1)</text>
<text x="106.4" y="151.2">SG73P2A AT</text>
<text x="110.4" y="154.1">(0805)</text>
<text x="154" y="154.1">(0.45±0.25)</text>
<text x="154.4" y="151.2">.018±.010</text>
<text x="169.4" y="151.2">.024±.008</text>
<text x="170.5" y="154.1">(0.6±0.2)</text>
<text x="184.3" y="151.2">.022±.004</text>
<text x="184.7" y="154.1">(0.55±0.1)</text>
<text x="107.8" y="159.9">SG73P2B</text>
<text x="154.7" y="158.7">.016</text>
<text x="169.8" y="158.7">.016</text>
<text x="110.1" y="162.7">(1206)</text>
<text x="139.2" y="163.9">.063±.008</text>
<text x="140.2" y="166.7">(1.6±0.2)</text>
<text x="155.4" y="163.5">(0.4</text>
<text x="164.8" y="163.5">)</text>
<text x="170.5" y="163.5">(0.4</text>
<text x="179.9" y="163.5">)</text>
<text x="106.4" y="168.6">SG73P2B AT</text>
<text x="110.4" y="171.4">(1206)</text>
<text x="124.1" y="168.7">.126±.008</text>
<text x="125.2" y="171.5">(3.2±0.2)</text>
<text x="154" y="171.4">(0.55±0.35)</text>
<text x="154.4" y="168.6">.022±.014</text>
<text x="169.4" y="168.6">.031±.008</text>
<text x="170.5" y="171.4">(0.8±0.2)</text>
<text x="184.5" y="168.3">.024±.004</text>
<text x="185.5" y="171.2">(0.6±0.1)</text>
<text x="107.9" y="177.3">SG73P2E</text>
<text x="139.2" y="177.3">.102±.008</text>
<text x="154.7" y="176.2">.016</text>
<text x="169.8" y="176.2">.016</text>
<text x="110.1" y="180.2">(1210)</text>
<text x="140.2" y="180.1">(2.6±0.2)</text>
<text x="155.4" y="180.9">(0.4</text>
<text x="164.8" y="180.9">)</text>
<text x="170.5" y="180.9">(0.4</text>
<text x="179.9" y="180.9">)</text>
<text x="19" y="220.1">SG73P</text>
<text x="38.6" y="220.1">2B</text>
<text x="85.7" y="220.1">T</text>
<text x="119.9" y="220.1">TD</text>
<text x="161.6" y="220.1">1001</text>
<text x="191.6" y="220.1">F</text>
<text x="20.3" y="229.7">Type</text>
<text x="37.6" y="229.5">Size</text>
<text x="51.6" y="229.7">Characterisitic</text>
<text x="78.6" y="228">Termination</text>
<text x="81.3" y="230.8">Material</text>
<text x="114.8" y="229.7">Packaging</text>
<text x="157.2" y="230.8">Resistance</text>
<text x="159.1" y="228">Nominal</text>
<text x="185.9" y="229.7">Tolerance</text>
<text x="16.2" y="268.1">KOA Speer Electronics, Inc. • 199 Bolivar Drive • Bradford, PA 16701 • USA • 814-362-5536 • Fax: 814-362-8883 • www.koaspeer.com</text>
</g>
<text font-size="2.5" fill="#fff" x="207.5" y="34.2" transform="rotate(-90 207.5 34.2)">resistors</text>
<g font-size="2.5" fill="#231f20">
<text x="68" y="140.6">For resistors operated at an</text>
<text x="68" y="143.4">ambient temperature of 70°C or</text>
<text x="68" y="146.2">above, the power rating shall be</text>
<text x="68" y="149">derated in accordance with the</text>
<text x="68" y="151.8">derating curve.</text>
<text x="68" y="175.9">For resistors operated at a terminal</text>
<text x="68" y="178.7">part temperature of 105°C or above,</text>
<text x="68" y="181.5">the power rating shall be derated in</text>
<text x="68" y="184.4">accordance with the derating curve.</text>
<text x="68" y="188.3">For more details on derating click here,</text>
<text x="68" y="191.5">“Derating Curves – Caution &amp; Terms.”</text>
<text x="19.5" y="234.7">SG73P</text>
<text x="37.7" y="238">1EW</text>
<text x="38.9" y="234.4">1E</text>
<text x="51.3" y="234.7">Nil: Standard</text>
<text x="51.3" y="238.3">A: Heat shock</text>
<text x="83" y="234.7">T: Sn</text>
<text x="102.2" y="234.7">TP: 0402, 0603, 0805:</text>
<text x="107.5" y="237.5">2mm pitch punch paper</text>
<text x="150.7" y="234.7">±0.5%, ±1%: 3 significant</text>
<text x="150.7" y="237.5">figures + 1 multiplier “R”</text>
<text x="187.3" y="238.3">F: ±1%</text>
<text x="187.3" y="234.7">D: ±0.5%</text>
<text x="38.9" y="245.2">2A</text>
<text x="39.1" y="241.6">1J</text>
<text x="54.3" y="241.1">resistance*</text>
<text x="102.2" y="240.8">TD: 0603, 0805, 1206, 1210:</text>
<text x="107.5" y="243.7">4mm pitch punched paper</text>
<text x="150.7" y="240.3">indicates decimal on value</text>
<text x="150.7" y="243.2">&lt;100Ω</text>
<text x="187.3" y="245.4">J: ±5%</text>
<text x="187.3" y="241.9">G: ±2%</text>
<text x="38.9" y="248.8">2B</text>
<text x="102.2" y="247">TE: 0805, 1206, 1210:</text>
<text x="107.5" y="249.8">4mm embossed plastic</text>
<text x="150.7" y="246.7">±2%, ±5%: 2 significant</text>
<text x="150.7" y="249.6">figures + 1 multiplier “R”</text>
<text x="38.9" y="252.4">2E</text>
<text x="150.7" y="252.4">indicates decimal on value</text>
<text x="150.7" y="255.2">&lt;10Ω</text>
</g>
<g font-size="2.3" fill="#231f20">
<text x="42.5" y="97.6">c</text>
<text x="58.3" y="96">L</text>
<text x="74.2" y="97.6">c</text>
<text x="25.6" y="106.1">W</text>
<text x="78.8" y="109.5">Sn</text>
<text x="78.8" y="111.5">Plating</text>
<text x="17.2" y="115.7">t</text>
<text x="78.7" y="115">Ni</text>
<text x="78.7" y="117">Plating</text>
<text x="26.6" y="122.4">d</text>
<text x="34.6" y="122.3">Protective</text>
<text x="34.6" y="124.3">Coating</text>
<text x="52.5" y="122.3">Resistive</text>
<text x="52.5" y="124.3">Film</text>
<text x="63.3" y="122.3">Inner</text>
<text x="63.3" y="124.3">Electrode</text>
<text x="44.1" y="127.9">Ceramic</text>
<text x="44.1" y="129.9">Substrate</text>
<text x="16.3" y="262.2">Specifications given herein may be changed at any time without prior notice. Please confirm technical specifications before you order and/or use.</text>
<text x="192" y="262.2">04/16/26</text>
</g>
<g font-size="2.1" fill="#231f20">
<text x="106.4" y="101.6">(Inch Size Code)</text>
<text x="131.4" y="105.9">+.004</text>
<text x="131.9" y="108">-.002</text>
<text x="176.2" y="105.6">+.002</text>
<text x="176.7" y="107.8">-.004</text>
<text x="130.2" y="112.7">-0.05</text>
<text x="131" y="110.6">+0.1</text>
<text x="175.6" y="112.5">-0.1</text>
<text x="176.1" y="110.4">+0.05</text>
<text x="131.4" y="116.4">+.004</text>
<text x="131.9" y="118.5">-.002</text>
<text x="176.2" y="116.1">+.002</text>
<text x="176.7" y="118.3">-.004</text>
<text x="130.2" y="123.2">-0.05</text>
<text x="131" y="121.1">+0.1</text>
<text x="175.6" y="123">-0.1</text>
<text x="176.1" y="120.9">+0.05</text>
<text x="161.2" y="140.5">+.008</text>
<text x="161.7" y="142.6">-.004</text>
<text x="176.2" y="140.5">+.008</text>
<text x="176.7" y="142.6">-.004</text>
<text x="160.8" y="145.2">+0.2</text>
<text x="161.3" y="147.3">-0.1</text>
<text x="175.8" y="145.2">+0.2</text>
<text x="176.4" y="147.3">-0.1</text>
<text x="161.1" y="157.7">+.008</text>
<text x="161.6" y="159.8">-.004</text>
<text x="176.1" y="157.7">+.008</text>
<text x="176.7" y="159.8">-.004</text>
<text x="160.6" y="162.4">+0.2</text>
<text x="161.2" y="164.5">-0.1</text>
<text x="175.7" y="162.4">+0.2</text>
<text x="176.3" y="164.5">-0.1</text>
<text x="160.6" y="179.9">+0.2</text>
<text x="161.1" y="175.1">+.008</text>
<text x="161.6" y="177.2">-.004</text>
<text x="175.7" y="179.9">+0.2</text>
<text x="176.1" y="175.1">+.008</text>
<text x="176.7" y="177.2">-.004</text>
<text x="161.2" y="182">-0.1</text>
<text x="176.3" y="182">-0.1</text>
<text x="49.7" y="246.6">*1J, 2A, and 2B are available for heat</text>
<text x="51" y="249.3">shock resistance.</text>
<text x="49.7" y="252.6">Contact us when you have control request for</text>
<text x="49.7" y="255.3">environmental hazardous material other than the substance specified by EU RoHS.</text>
<text x="49.7" y="258.6">For further information on packaging, please refer to Appendix A</text>
</g>
<g font-size="1.7" fill="#231f20">
<text x="17.2" y="139.1">100</text>
<text x="18.2" y="143.7">80</text>
<text x="18.2" y="148.2">60</text>
<text x="18.2" y="152.8">40</text>
<text x="17.3" y="157.9" transform="rotate(-90 17.3 157.9)">% Rated Power</text>
<text x="18.2" y="157.3">20</text>
<text x="19.3" y="161.9">0</text>
<text x="18.7" y="164.3">-60</text>
<text x="20.2" y="166.8">-55</text>
<text x="23.3" y="164.2">-40</text>
<text x="27.1" y="164.2">-20</text>
<text x="32.1" y="164.2">0</text>
<text x="35.2" y="164.2">20</text>
<text x="39.1" y="164.2">40</text>
<text x="43.1" y="164.2">60</text>
<text x="45.1" y="166.8">70</text>
<text x="47" y="164.2">80 100</text>
<text x="54.4" y="164.2">120 140</text>
<text x="60.2" y="166.8">155</text>
<text x="63" y="164.2">160</text>
<text x="33" y="168.9">Ambient Temperature</text>
<text x="40.5" y="170.9">(°C)</text>
<text x="17.3" y="175.2">100</text>
<text x="18.4" y="179.7">80</text>
<text x="18.4" y="184.3">60</text>
<text x="18.4" y="188.8">40</text>
<text x="17.4" y="193.9" transform="rotate(-90 17.4 193.9)">% Rated Power</text>
<text x="18.4" y="193.4">20</text>
<text x="19.5" y="198">0</text>
<text x="18.9" y="199.8">-60</text>
<text x="20.2" y="202.5">-55</text>
<text x="23.4" y="199.8">-40</text>
<text x="27.2" y="199.8">-20</text>
<text x="32.1" y="199.9">0</text>
<text x="35.1" y="199.9">20</text>
<text x="39" y="199.9">40</text>
<text x="43" y="199.9">60</text>
<text x="47" y="199.9">80 100</text>
<text x="51.4" y="202.5">105</text>
<text x="54.3" y="200">120</text>
<text x="58.2" y="200">140</text>
<text x="60.9" y="202.5">155</text>
<text x="63.1" y="200">160</text>
<text x="32.5" y="204.6">Terminal Part Temperature</text>
<text x="42.1" y="206.7">(°C)</text>
</g>
</svg>
